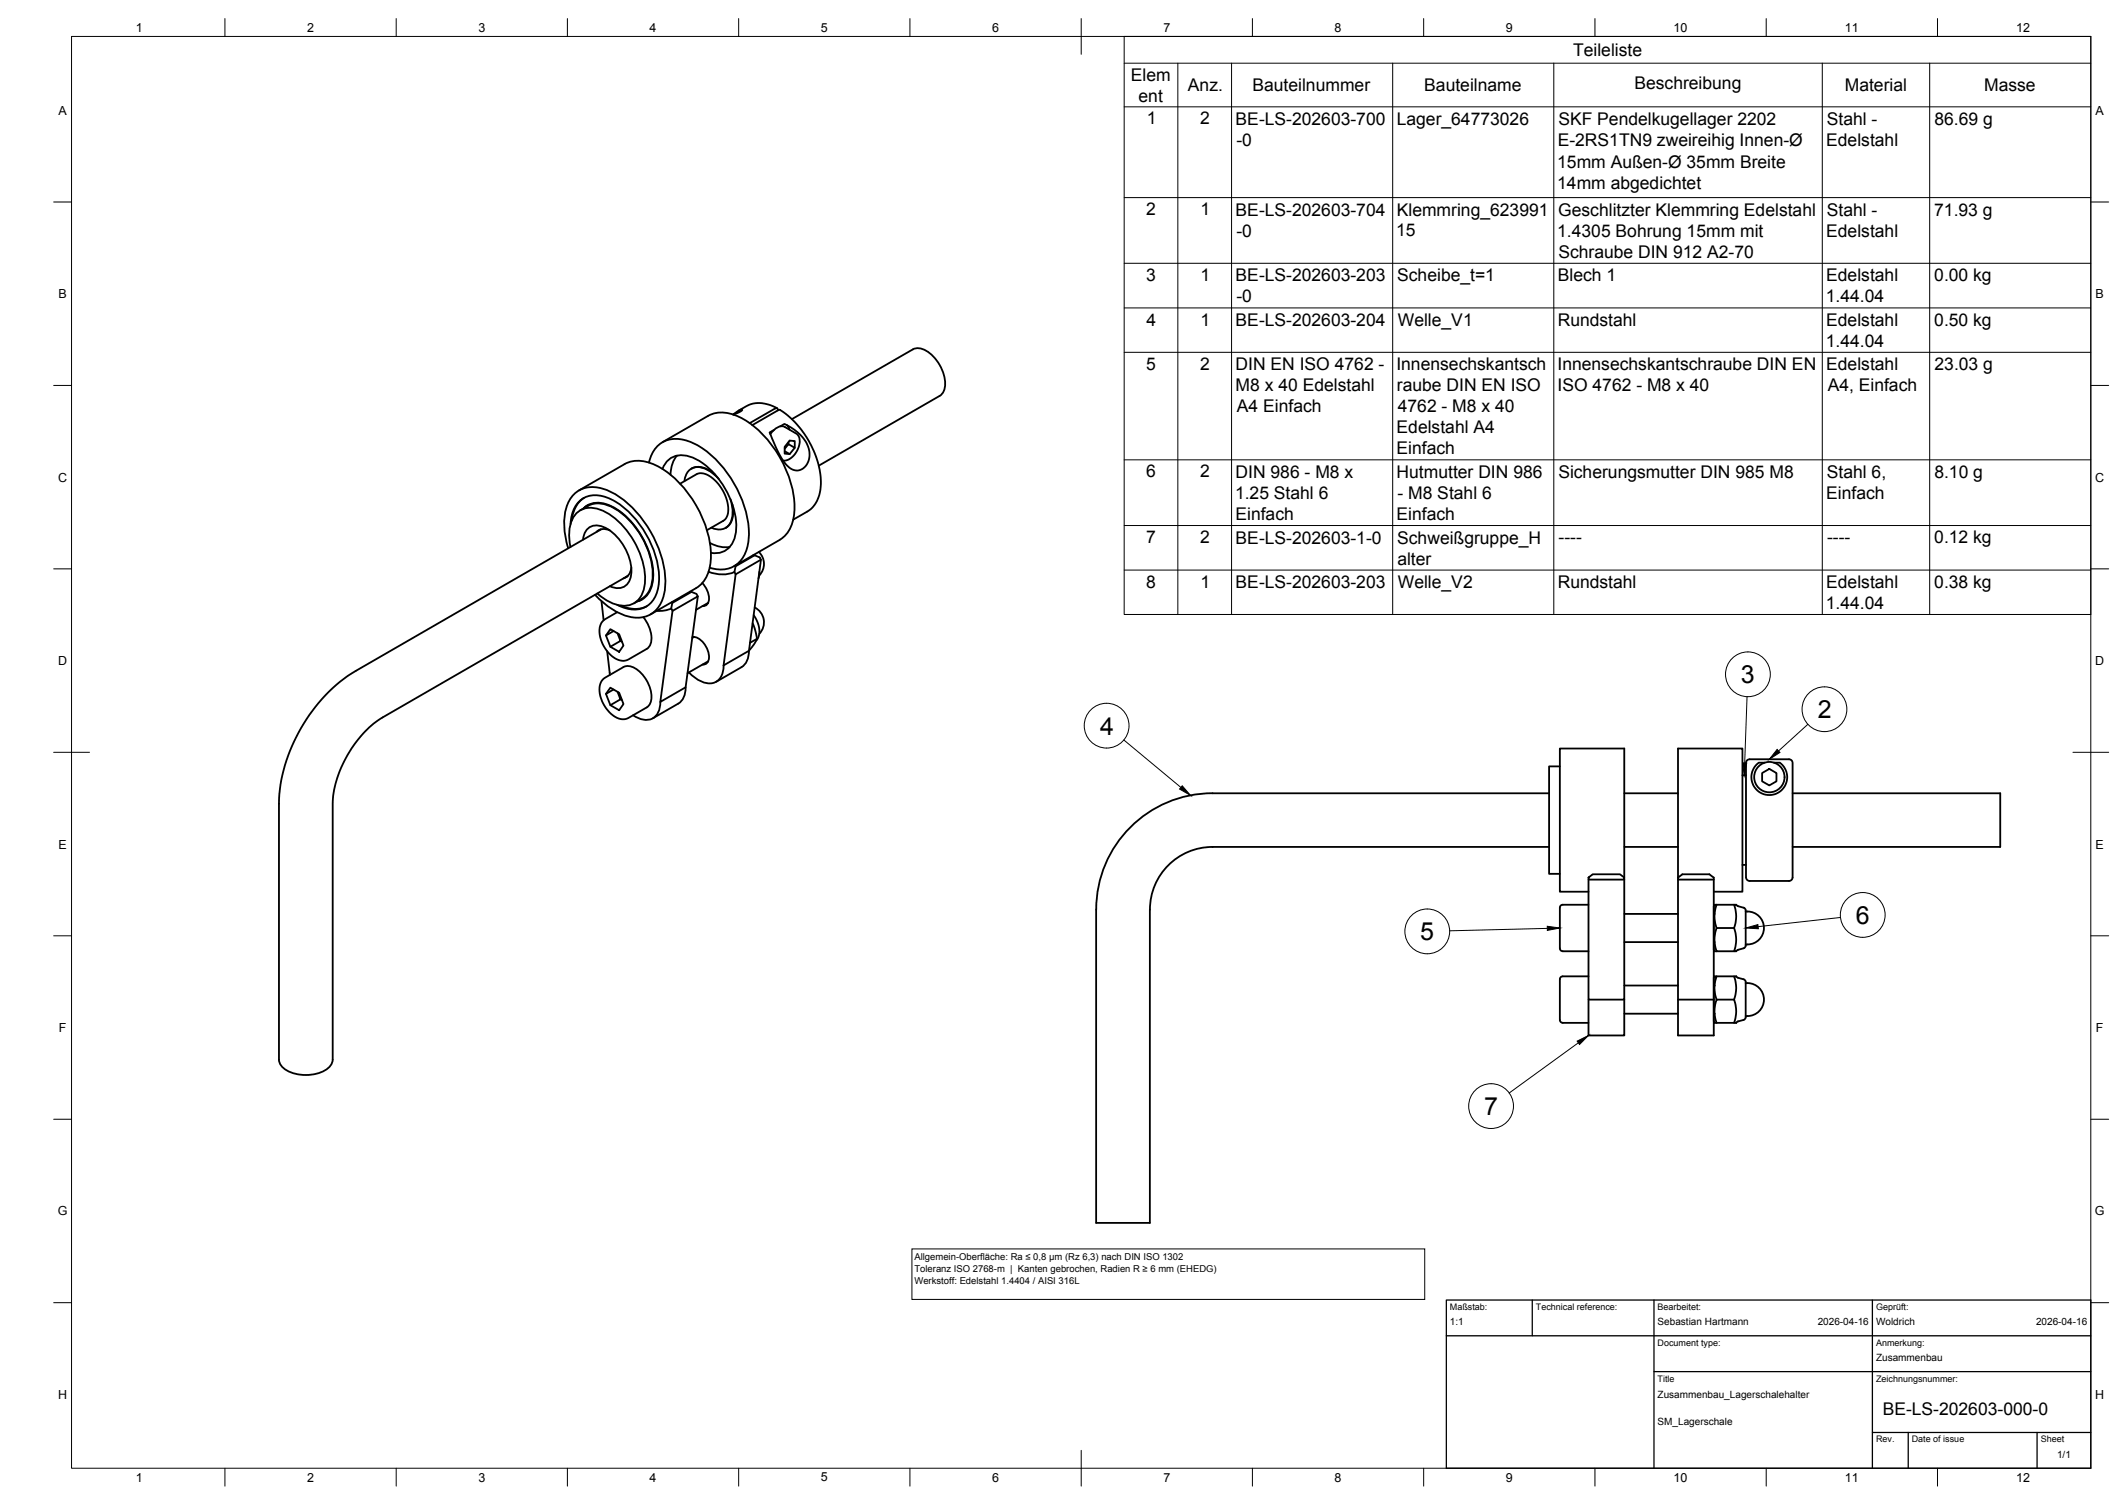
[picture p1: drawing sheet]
<svg xmlns="http://www.w3.org/2000/svg" width="594mm" height="420mm" viewBox="0 0 594 420" stroke-linecap="round" stroke-linejoin="round" font-family="sans-serif">
<!-- layer: Visible -->
<g fill="none" stroke="#000" stroke-width=".51">
<path d="M197.8 116.2l-12.8 7.3M197.8 116.2a10 10 0 0 1 10 1 31.2 31.2 0 0 1 14.1 24.4 10 10 0 0 1-4.1 9.2l-12.8 7.4M204.7 115.8l1.5-1a.83 .83 0 0 1 1.1-.3l-.6 .5-1.9 .8M210.1 118.8l7.4-4.3a13.9 13.9 0 0 1 5 3.9 24.6 24.6 0 0 1 6.6 18.6 8.2 8.2 0 0 1-3.6 5.9l-4 2.3M217 114a8.7 8.7 0 0 0-8.6-.5l-2.1 1.2M217.2 114.7a.46 .46 0 0 0-.1-.6 .46 .46 0 0 0-.6 0l-7.1 4.1M217.9 119.1l1.2-.7a11.3 11.3 0 0 1 6.9 7.4 4.3 4.3 0 0 1-3.6 5.6 7.2 7.2 0 0 1-4.7-4.4l-2.8-6.2 1.2-.7M219.7 118.7l.8 1.3M262.4 110.6a4.6 4.6 0 0 0 1.3-5.4 10.7 10.7 0 0 0-6.6-7.9h-1.5l-.7 .3-33.7 19.5M262.4 110.6l-33.7 19.5M161.7 137l12.7-7.3a10 10 0 0 1 10 .9 31.2 31.2 0 0 1 14.2 24.5 10 10 0 0 1-4.2 9.2l-12.7 7.3M163.2 139.1a8.4 8.4 0 0 0-3.5 6.4"/>
<path d="M181.3 129.2a7.7 7.7 0 0 1 10.7-6 27.4 27.4 0 0 1 14.6 15 22.7 22.7 0 0 1 1.9 15.4 7.6 7.6 0 0 1-10.3 5M185 131a5.6 5.6 0 0 1 7.6-3.5 21.1 21.1 0 0 1 11.7 12.8 14.9 14.9 0 0 1 .3 11.4 5.4 5.4 0 0 1-6 2.7M189.1 127.3a8.4 8.4 0 0 0-1.8 5.3M189.9 135.1l4.6-2.6a4.4 4.4 0 0 1 5 1.5 11.1 11.1 0 0 1 3.7 9.9l-.9 1.4-4.9 2.8M193.2 130.9l-.1 .1M193.2 130.9a5.4 5.4 0 0 1 5.8 1.1l.8 .6M200.8 133.8a7.7 7.7 0 0 0-6.9-3.2 3.9 3.9 0 0 0-2.7 3.8M204 139.4a7.7 7.7 0 0 1-.6 7.5 3.9 3.9 0 0 1-4.7 .5M215.2 121.3a3.7 3.7 0 0 1 4-2l3.1 1.8a3.7 3.7 0 0 1 .3 4.9l-1.4 1.7a3.2 3.2 0 0 1-2.5 1M219.2 126l1.4 .9M220.2 123.5v.6M220.6 123.1l1.4 .1v1.9l-1.4 1.8-1.4-.2v-1.9z"/>
<path d="M222 125.1l-1.8-1-1 1.3M158.7 153.2a18.5 18.5 0 0 1 .1-13 7.5 7.5 0 0 1 9.8-3.6 26.7 26.7 0 0 1 14 13.6 24.8 24.8 0 0 1 2.9 15.7 7.7 7.7 0 0 1-10.4 6.2 20.3 20.3 0 0 1-8.9-5.9M159.3 152.8a10.6 10.6 0 0 1 1.6-9.3 6.3 6.3 0 0 1 7.4-.8 22.7 22.7 0 0 1 11.8 20.4 6.1 6.1 0 0 1-5.4 6.1 11.2 11.2 0 0 1-7.9-3.4M159.4 146.4a7.7 7.7 0 0 1 4.9-7.8 11.6 11.6 0 0 1 10.1 3.3 27.9 27.9 0 0 1 9.7 19.3 9.3 9.3 0 0 1-3.3 8.1 8 8 0 0 1-8.4-.3M162.8 150.8a3.9 3.9 0 0 1 6.1-3.5 14.3 14.3 0 0 1 7.3 13.9 3.8 3.8 0 0 1-5.9 2.6M163 142a6.4 6.4 0 0 1 7.5-.7 23.1 23.1 0 0 1 11.9 20.6 6.4 6.4 0 0 1-4.4 6.1M164.2 141.1l-1.1 .8M164.2 141.3l-2.1 1.3M164.2 141.3a8.2 8.2 0 0 1 8.7 1.5 23.1 23.1 0 0 1 9.4 18.9 6.9 6.9 0 0 1-3.1 5.6M167.6 148l-.3 .2M167.9 147.9l-68.5 39.5a46.4 46.4 0 0 0-21.5 37.2v71.4a4.6 4.6 0 0 0 4.1 3.8 10.7 10.7 0 0 0 10.1-1.8l.7-1.3 .1-.7v-71.4a31.7 31.7 0 0 1 13.9-24.2l68.6-39.5M170.3 148.2l-1.2-.4h-1.1l-1.4 .8"/>
<path d="M176.3 158.6l-.3 1.2-.5 1-1.4 .8M197.9 159.7a9.8 9.8 0 0 0 7.2 .1M198.3 151.7a8.4 8.4 0 0 0 5.5 1.1M204.5 140.8a6.1 6.1 0 0 1-1.7 6.6l-.2 .1M205.4 158l-.3 1.8M210.4 155.1l1.8 .6 .3 .7-3.3 25.4-7.1 4.1M210.8 155.1l-5.4 3.1M211.9 154.2a4.6 4.6 0 0 1 .2 6.5M212.1 159.7l-.2 1.9M212.5 156.4l-7 4-.4-.6M168 168l.6 5.3M170.5 175.8l2.4 1.4 1.2 3.1-1.2 1.8-2.4-1.4-1.3-3.2z"/>
<path d="M171.4 176.3l-2.2 1.2M172.4 171l-3.4 2a4.6 4.6 0 0 0-1.2 5.5 8.4 8.4 0 0 0 5.9 6.1l1.8-.4 5.1-2.9a4.7 4.7 0 0 0 .9-5.7l-1-2-.8-1.2M172.5 176.9l.8 2.1-2.8 1.7M173.4 169.2a8.3 8.3 0 0 0 7.3 .2M173.5 178.8l-.2 .2 .4 .3M175.1 161.1l-.2 .1M179.2 167.3l-2.1 1.3M179.4 167.4l-1.3 .5M187.5 170l-2.2 .6-1.9 .1M187.7 168.2l.1 .2M187.8 168.4l5.3-3 1.4 .5 .4 .7-7.1 4.1-.3-.7zM192.7 165.3l.4 .1"/>
<path d="M193.4 177.9a5.2 5.2 0 0 1 4.4 4.1 2.57 2.57 0 0 1-1.1 3.6l-.5 .1M193.9 177.9l-.6 .3M194.9 166.6l-3.4 25.4-7.1 4.1 3.4-25.4M196.1 162.9a5.9 5.9 0 0 1 1.7 5.5 1.52 1.52 0 0 1-1.6 .9M197.8 168.4l-3.4 2M205.5 160.4l-3.4 25.5M210.2 174.1l.9 2.5a3.5 3.5 0 0 1-1.1 4.2 2.93 2.93 0 0 0-1 2.5l-.7 1.9-.7 .8-7.6 4.5M210.5 171.8a6 6 0 0 1 .7 7.1M210.8 169.7a4.6 4.6 0 0 1 1.3 7.4M211.4 178.5l-1.9 1.1M169.6 181.9l.7 6.7M170.5 192.1l2.4 1.4 1.2 3.2-1.2 1.7-2.4-1.4-1.3-3.2z"/>
<path d="M171.4 192.6l-2.2 1.2M172.5 193.3l.8 2.1-2.8 1.6M173.5 195.1l-.2 .3 .4 .2M174.1 186.4a4.7 4.7 0 0 1 5.3 2 8.2 8.2 0 0 1 2.1 8.3l-.9 .9-5.1 3a4.6 4.6 0 0 1-5.4-1.7 8.4 8.4 0 0 1-2.3-8.2l.8-1.1 5.5-3.2M184.4 196.1a4.3 4.3 0 0 1-4 5l-2.1-.5-1.5-.8M191.5 192a5 5 0 0 1-2.1 4.6l-7 4.1M197.8 184.7l-5.8 3.4M202.1 185.9a4.4 4.4 0 0 1-3.8 5 8.5 8.5 0 0 1-5.9-3.1M435.7 214.1h-3v30h3M486.7 216.6h1M492.2 216l2-1.2 2 1.2v2.3l-2 1.1-2-1.1zM492.9 213.1h-1.7a5 5 0 0 0-.7 7.3 5 5 0 0 0 7.4 0 5 5 0 0 0-.8-7.3h-1.7"/>
<path d="M432.7 221.6h-94a32.5 32.5 0 0 0-32.5 32.5v87.5h15v-87.5M432.7 236.6h-94a17.5 17.5 0 0 0-17.5 17.5M453.7 236.6h15M453.7 221.6h15M500.7 221.6h58v15h-58M443.7 252.8h-7.2a1.4 1.4 0 0 0-.8 1.8v9.3a1.4 1.4 0 0 0 .8 1.8h7.2M443.7 245.2l1.2-1h7.6l1.2 1v.5h-10zM443.7 245.7v33.6h10v-33.6M453.7 245.2v-36.1h-18v40h8M453.7 255.3h15M468.7 245.2v-36.1h18v40h-8M468.7 245.2l1.2-1h7.5l1.3 1v44.1h-10v-43.6"/>
<path d="M468.7 245.2v.5h10M479.4 259.2a9.2 9.2 0 0 1 0-6.4h-.3a.85 .85 0 0 0-.4 1.2v10.5a.89 .89 0 0 0 .4 1.2h.3M479.4 252.8h4.9M484.3 259.2h-4.9a9.2 9.2 0 0 0 0 6.5h4.9M484.9 252.8h-.6a9.2 9.2 0 0 1 0 6.4M484.9 252.8h.1M485 252.8l.5 .3 1.5 .5M486.7 241.6h1M487 253.6a1.96 1.96 0 0 1 .6 2.2v7.7a1.26 1.26 0 0 1-.6 1.4l-1.5 .4-.6 .4h-.6a9.2 9.2 0 0 0 0-6.5M487.6 254.7a4.6 4.6 0 0 1 5.1 4.5 4.6 4.6 0 0 1-5.1 4.6M488.7 246.1h11a1.59 1.59 0 0 0 1-2v-30.7a1.05 1.05 0 0 0-1-1.3h-11a1.34 1.34 0 0 0-1 1.9v30.1a1.62 1.62 0 0 0 1 2M443.7 272.8h-7.2a1.4 1.4 0 0 0-.8 1.8v9.4a1.4 1.4 0 0 0 .8 1.7l7.2 .1"/>
<path d="M443.7 279.3v10h10v-10M453.7 263.2h15M453.7 275.3h15M468.7 279.3h10M479.4 279.3a9.2 9.2 0 0 1 0-6.5h-.3a.85 .85 0 0 0-.4 1.2v10.5a.89 .89 0 0 0 .4 1.3h.3M479.4 272.8h4.9M484.3 279.3a9.2 9.2 0 0 1 0 6.5h.6M484.3 279.3a9.2 9.2 0 0 0 0-6.5h.6l.6 .4 1.5 .4a1.92 1.92 0 0 1 .6 2.2v8.4M484.3 279.3h-4.9a9.2 9.2 0 0 0 0 6.5h4.9M487.6 274.7a4.6 4.6 0 0 1 5.1 4.6 4.6 4.6 0 0 1-5.1 4.5M453.7 283.2h15M484.9 285.7v.1"/>
<path d="M485.5 285.3l-.5 .4M487 284.9l-1.6 .4M487.6 284.2l-.2 .4-.4 .3"/>
<circle cx="494.2" cy="217.1" r="4.2"/>
</g>
<g fill="#000">
<circle cx="478.7" cy="255.3" r=".25"/>
<circle cx="478.7" cy="263.2" r=".25"/>
<circle cx="478.7" cy="275.3" r=".25"/>
<circle cx="478.7" cy="283.2" r=".25"/>
</g>
<!-- layer: TITLEBLOCK -->
<path d="M404 363.2h180v47h-180zM404 373.2h180M428 363.2v10M462 363.2v47M523 363.2v47M462 383.2h122M523 400.2h61M533 400.2v10M569 400.2v10" fill="none" stroke="#000" stroke-width=".36"/>
<!-- layer: BORDER -->
<g fill="none" stroke="#000" stroke-width=".28">
<path d="M20 10.2h564v400h-564zM62.8 5.2v5M110.7 5.2v5M158.5 5.2v5M206.3 5.2v5M254.1 5.2v5M302 5.2v10M349.8 5.2v5M397.6 5.2v5M445.5 5.2v5M493.3 5.2v5M541.1 5.2v5"/>
<path d="M15 56.4h5M584 56.4h5M15 107.7h5M584 107.7h5M15 158.9h5M584 158.9h5M15 210.2h10M579 210.2h10M15 261.4h5M584 261.4h5M15 312.7h5M584 312.7h5"/>
<path d="M15 363.9h5M584 363.9h5M62.8 410.2v5M110.7 410.2v5M158.5 410.2v5M206.3 410.2v5M254.1 410.2v5M302 405.2v10M349.8 410.2v5M397.6 410.2v5M445.5 410.2v5M493.3 410.2v5"/>
<path d="M541.1 410.2v5"/>
</g>
<!-- layer: Parts Lists -->
<g fill="none" stroke="#000" stroke-width=".28">
<path d="M314 10.2h270v161.5h-270zM314 17.7h270M329 17.7v154M344 17.7v154M389 17.7v154M434 17.7v154M509 17.7v154M539 17.7v154M314 29.8h270M314 55.2h270M314 73.6h270M314 86h270"/>
<path d="M314 98.4h270M314 128.5h270M314 146.8h270M314 159.3h270"/>
</g>
<!-- layer: Balloons -->
<g fill="none" stroke="#000" stroke-width=".28">
<circle cx="488.2" cy="188.4" r="6.3"/>
<circle cx="509.6" cy="198.1" r="6.3"/>
<circle cx="309.1" cy="202.7" r="6.3"/>
<circle cx="520.3" cy="255.6" r="6.3"/>
<circle cx="398.6" cy="260.2" r="6.3"/>
<circle cx="416.5" cy="309" r="6.3"/>
</g>
<!-- layer: 0 -->
<path d="M330.2 219.5l2.3 2.7-3-1.8zM486.7 213.1h1.2l-.7 3.5zM496.4 209.4l.7 .8-2.9 1.9zM432.2 258.8l3.5 .4-3.5 .7zM487.6 259.2l3.4-.9 .1 1.2zM440.5 290.9l3.2-1.6-2.5 2.5z" fill="#000" stroke="#000" stroke-width=".28"/>
<path d="M488 194.6l-.7 18.5M313.9 206.7l15.9 13.3M504.9 202.4l-8.1 7.4M432.2 259.4l-27.3 .6M514 256.3l-23 2.6M440.8 291.3l-19.3 14.1" fill="none" stroke="#000" stroke-width=".28"/>
<path d="M254.7 348.9h143.2v14.1h-143.2z" fill-rule="evenodd" fill="#fff" stroke="#000" stroke-width=".28"/>
<g font-size="7">
<text x="486.3" y="190.8">3</text>
<text x="507.7" y="200.7">2</text>
<text x="307.3" y="205.2">4</text>
<text x="396.7" y="262.7">5</text>
<text x="518.3" y="258.1">6</text>
<text x="414.5" y="311.5">7</text>
</g>
<g font-size="4.9">
<text x="439.4" y="15.6">Teileliste</text>
<text x="315.9" y="22.5">Elem</text>
<text x="318" y="28.4">ent</text>
<text x="331.8" y="25.5">Anz.</text>
<text x="349.8" y="25.5">Bauteilnummer</text>
<text x="397.8" y="25.5">Bauteilname</text>
<text x="456.5" y="25">Beschreibung</text>
<text x="515.3" y="25.5">Material</text>
<text x="554.2" y="25.5">Masse</text>
<text x="320.3" y="34.8">1</text>
<text x="335.2" y="34.8">2</text>
<text x="345.1" y="34.9">BE-LS-202603-700</text>
<text x="390.1" y="34.8">Lager_64773026</text>
<text x="435.3" y="34.9">SKF Pendelkugellager 2202</text>
<text x="510.2" y="34.9">Stahl -</text>
<text x="540.3" y="34.8">86.69 g</text>
<text x="345.3" y="40.7">-0</text>
<text x="435.1" y="40.9">E-2RS1TN9 zweireihig Innen-Ø</text>
<text x="510.1" y="40.7">Edelstahl</text>
<text x="434.9" y="46.8">15mm Außen-Ø 35mm Breite</text>
<text x="434.9" y="52.7">14mm abgedichtet</text>
<text x="320.2" y="60.1">2</text>
<text x="335.3" y="60.1">1</text>
<text x="345.1" y="60.3">BE-LS-202603-704</text>
<text x="390.1" y="60.2">Klemmring_623991</text>
<text x="435.2" y="60.3">Geschlitzter Klemmring Edelstahl</text>
<text x="510.2" y="60.3">Stahl -</text>
<text x="540.2" y="60.2">71.93 g</text>
<text x="345.3" y="66.1">-0</text>
<text x="390" y="66.1">15</text>
<text x="434.9" y="66.1">1.4305 Bohrung 15mm mit</text>
<text x="435.3" y="72">Schraube DIN 912 A2-70</text>
<text x="510.1" y="66.1">Edelstahl</text>
<text x="320.1" y="78.5">3</text>
<text x="335.3" y="78.5">1</text>
<text x="345.1" y="78.6">BE-LS-202603-203</text>
<text x="390.2" y="78.6">Scheibe_t=1</text>
<text x="435.1" y="78.6">Blech 1</text>
<text x="510.1" y="78.5">Edelstahl</text>
<text x="540.3" y="78.6">0.00 kg</text>
<text x="345.3" y="84.5">-0</text>
<text x="509.9" y="84.4">1.44.04</text>
<text x="320.2" y="90.9">4</text>
<text x="335.3" y="90.9">1</text>
<text x="345.1" y="91.1">BE-LS-202603-204</text>
<text x="390.4" y="91">Welle_V1</text>
<text x="435.1" y="91">Rundstahl</text>
<text x="510.1" y="91">Edelstahl</text>
<text x="540.3" y="91">0.50 kg</text>
<text x="509.9" y="96.9">1.44.04</text>
<text x="320.1" y="103.3">5</text>
<text x="335.2" y="103.3">2</text>
<text x="345.1" y="103.5">DIN EN ISO 4762 -</text>
<text x="390" y="103.4">Innensechskantsch</text>
<text x="435" y="103.4">Innensechskantschraube DIN EN</text>
<text x="510.1" y="103.4">Edelstahl</text>
<text x="540.3" y="103.4">23.03 g</text>
<text x="345.1" y="109.3">M8 x 40 Edelstahl</text>
<text x="390.2" y="109.3">raube DIN EN ISO</text>
<text x="435" y="109.3">ISO 4762 - M8 x 40</text>
<text x="510.5" y="109.3">A4, Einfach</text>
<text x="345.5" y="115.2">A4 Einfach</text>
<text x="390.4" y="115.2">4762 - M8 x 40</text>
<text x="390.1" y="121">Edelstahl A4</text>
<text x="390.1" y="126.9">Einfach</text>
<text x="320.1" y="133.4">6</text>
<text x="335.2" y="133.4">2</text>
<text x="345.1" y="133.5">DIN 986 - M8 x</text>
<text x="390.1" y="133.5">Hutmutter DIN 986</text>
<text x="435.3" y="133.5">Sicherungsmutter DIN 985 M8</text>
<text x="510.2" y="133.5">Stahl 6,</text>
<text x="540.3" y="133.5">8.10 g</text>
<text x="345" y="139.4">1.25 Stahl 6</text>
<text x="390.3" y="139.4">- M8 Stahl 6</text>
<text x="510.1" y="139.4">Einfach</text>
<text x="345.1" y="145.2">Einfach</text>
<text x="390.1" y="145.2">Einfach</text>
<text x="320.1" y="151.7">7</text>
<text x="335.2" y="151.7">2</text>
<text x="345.1" y="151.9">BE-LS-202603-1-0</text>
<text x="390.2" y="151.9">Schweißgruppe_H</text>
<text x="435.3" y="151.8">----</text>
<text x="510.3" y="151.8">----</text>
<text x="540.3" y="151.8">0.12 kg</text>
<text x="390.3" y="157.7">alter</text>
<text x="320.1" y="164.2">8</text>
<text x="335.3" y="164.2">1</text>
<text x="345.1" y="164.3">BE-LS-202603-203</text>
<text x="390.4" y="164.3">Welle_V2</text>
<text x="435.1" y="164.3">Rundstahl</text>
<text x="510.1" y="164.3">Edelstahl</text>
<text x="540.3" y="164.3">0.38 kg</text>
<text x="509.9" y="170.1">1.44.04</text>
<text x="525.8" y="395.4">BE-LS-202603-000-0</text>
</g>
<g font-size="3.5">
<text x="37.9" y="8.9">1</text>
<text x="85.8" y="8.9">2</text>
<text x="133.6" y="8.9">3</text>
<text x="181.4" y="8.9">4</text>
<text x="229.3" y="8.9">5</text>
<text x="277.1" y="8.9">6</text>
<text x="324.9" y="8.9">7</text>
<text x="372.7" y="8.9">8</text>
<text x="420.6" y="8.9">9</text>
<text x="467.4" y="8.9">10</text>
<text x="515.3" y="8.9">11</text>
<text x="563.1" y="8.9">12</text>
<text x="16.3" y="32">A</text>
<text x="585.3" y="32">A</text>
<text x="16.3" y="83.3">B</text>
<text x="585.3" y="83.3">B</text>
<text x="16.2" y="134.6">C</text>
<text x="585.2" y="134.6">C</text>
<text x="16.2" y="185.8">D</text>
<text x="585.2" y="185.8">D</text>
<text x="16.3" y="237">E</text>
<text x="585.3" y="237">E</text>
<text x="16.4" y="288.3">F</text>
<text x="585.4" y="288.3">F</text>
<text x="16.1" y="339.6">G</text>
<text x="585.1" y="339.6">G</text>
<text x="16.2" y="390.8">H</text>
<text x="585.2" y="390.8">H</text>
<text x="37.9" y="413.9">1</text>
<text x="85.8" y="413.9">2</text>
<text x="133.6" y="413.9">3</text>
<text x="181.4" y="413.9">4</text>
<text x="229.3" y="413.9">5</text>
<text x="277.1" y="413.9">6</text>
<text x="324.9" y="413.9">7</text>
<text x="372.7" y="413.9">8</text>
<text x="420.6" y="413.9">9</text>
<text x="467.4" y="413.9">10</text>
<text x="515.3" y="413.9">11</text>
<text x="563.1" y="413.9">12</text>
</g>
<g font-size="2.8">
<text x="405" y="370.2">1:1</text>
<text x="463" y="370.2">Sebastian Hartmann</text>
<text x="507.7" y="370.2">2026-04-16</text>
<text x="524" y="370.2">Woldrich</text>
<text x="568.7" y="370.2">2026-04-16</text>
<text x="524" y="380.2">Zusammenbau</text>
<text x="463" y="390.7">Zusammenbau_Lagerschalehalter</text>
<text x="463" y="398.2">SM_Lagerschale</text>
<text x="574.5" y="407.3">1/1</text>
</g>
<g font-size="2.6">
<text x="255.4" y="352.1">Allgemein-Oberfläche: Ra ≤ 0,8 µm (Rz 6,3) nach DIN ISO 1302</text>
<text x="255.4" y="355.4">Toleranz ISO 2768-m | Kanten gebrochen, Radien R ≥ 6 mm (EHEDG)</text>
<text x="255.4" y="358.8">Werkstoff: Edelstahl 1.4404 / AISI 316L</text>
</g>
<g font-size="2.5">
<text x="405" y="366">Maßstab:</text>
<text x="429" y="366">Technical reference:</text>
<text x="463" y="366">Bearbeitet:</text>
<text x="524" y="366">Geprüft:</text>
<text x="463" y="376">Document type:</text>
<text x="524" y="376">Anmerkung:</text>
<text x="463" y="386">Title</text>
<text x="524" y="386">Zeichnungsnummer:</text>
<text x="524" y="403">Rev.</text>
<text x="534" y="403">Date of issue</text>
<text x="570" y="403">Sheet</text>
</g>
</svg>
